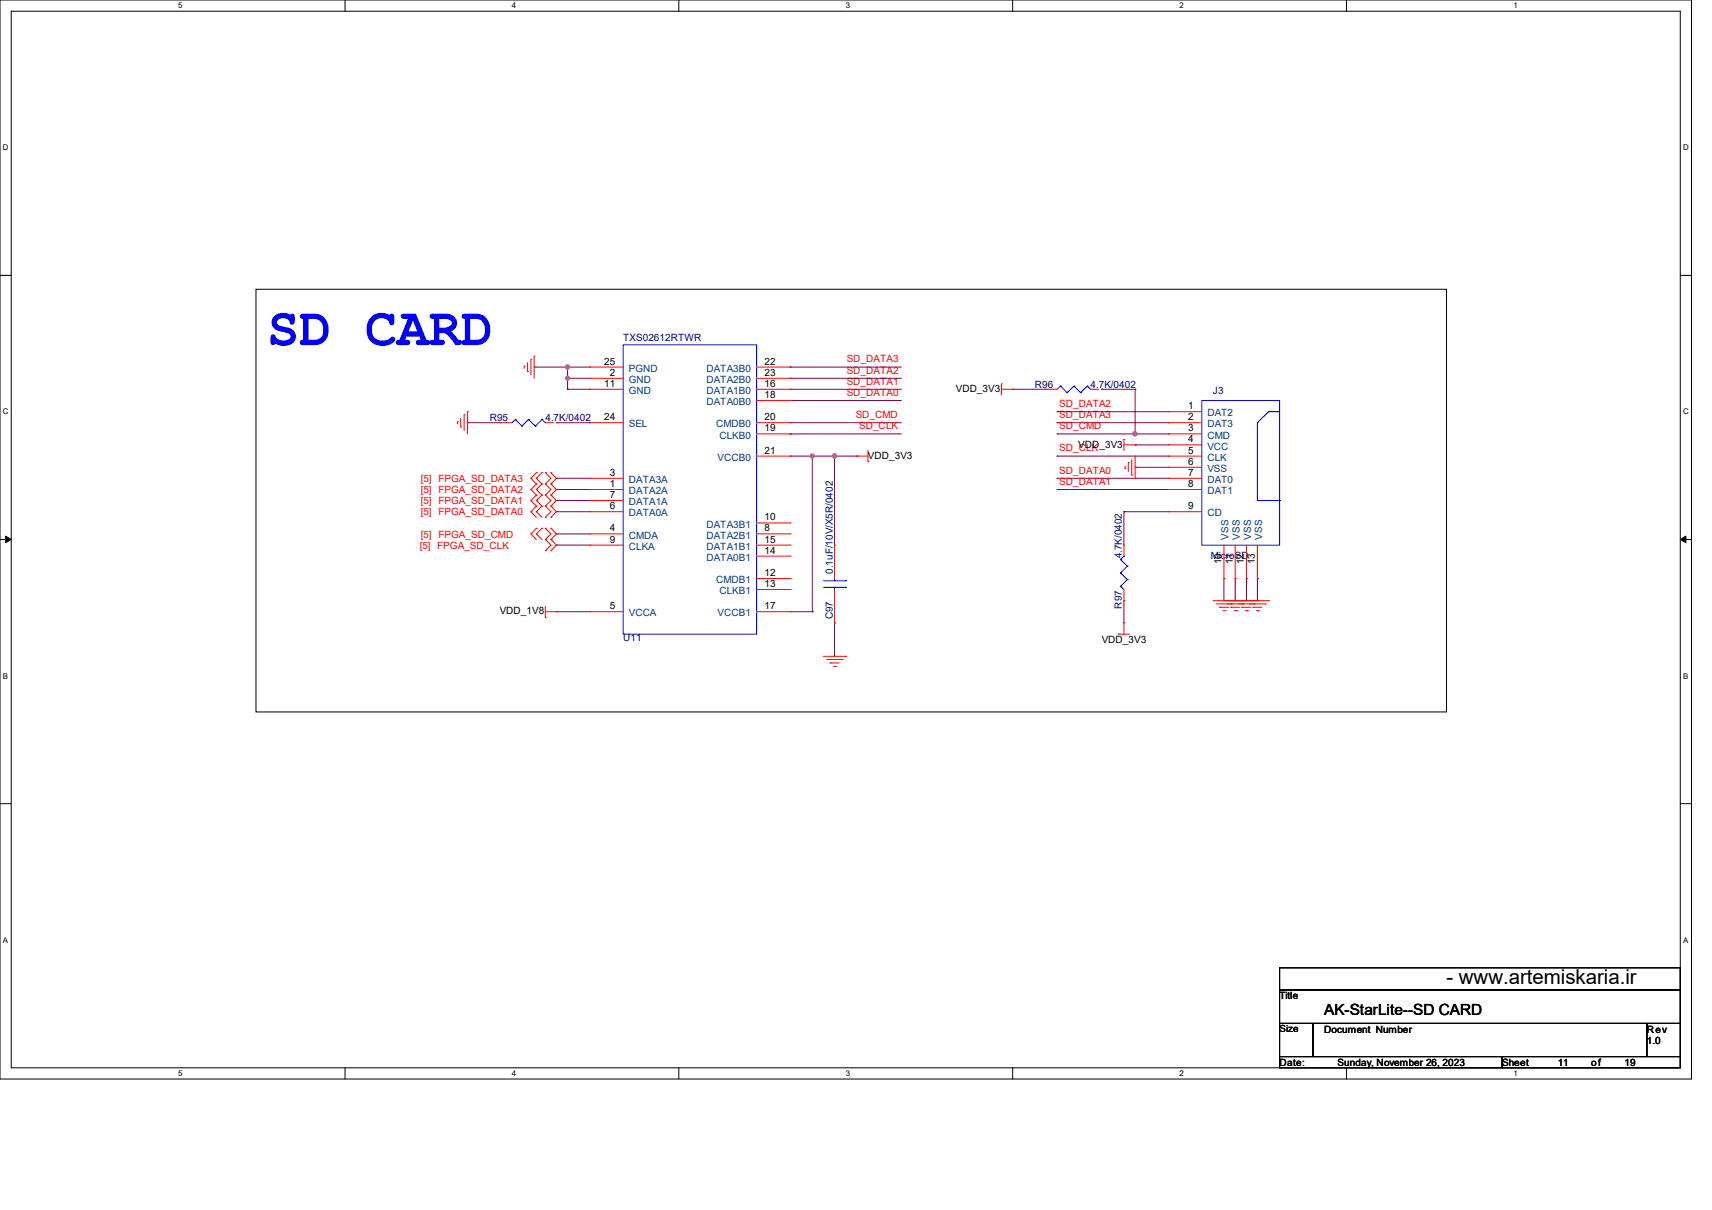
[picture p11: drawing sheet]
<svg xmlns="http://www.w3.org/2000/svg" width="297mm" height="210mm" viewBox="0 0 297 210" stroke-linecap="round" stroke-linejoin="round" font-family="sans-serif">
<path d="M0 0h293.5v187.3h-293.5zM1.9 1.9h289.6v183.4h-289.6z" fill="none" stroke="#000" stroke-width=".17"/>
<g fill="#fff">
<path d="M30.9 .2h.8v1.5h-.8z"/>
<path d="M30.9 185.5h.8v1.6h-.8z"/>
</g>
<path d="M59.9 0v1.9M59.9 185.3v2" fill="none" stroke="#000" stroke-width=".17"/>
<g fill="#fff">
<path d="M88.8 .2h.8v1.5h-.8z"/>
<path d="M88.8 185.5h.8v1.6h-.8z"/>
</g>
<path d="M117.8 0v1.9M117.8 185.3v2" fill="none" stroke="#000" stroke-width=".17"/>
<g fill="#fff">
<path d="M146.7 .2h.8v1.5h-.8z"/>
<path d="M146.7 185.5h.8v1.6h-.8z"/>
</g>
<path d="M175.7 0v1.9M175.7 185.3v2" fill="none" stroke="#000" stroke-width=".17"/>
<g fill="#fff">
<path d="M204.6 .2h.8v1.5h-.8z"/>
<path d="M204.6 185.5h.8v1.6h-.8z"/>
</g>
<path d="M233.6 0v1.9M233.6 185.3v2" fill="none" stroke="#000" stroke-width=".17"/>
<g fill="#fff">
<path d="M262.6 .2h.7v1.5h-.7z"/>
<path d="M262.6 185.5h.7v1.6h-.7z"/>
<path d="M.5 24.8h1v1.6h-1z"/>
<path d="M292 24.8h1v1.6h-1z"/>
<path d="M.5 70.7h1v1.5h-1z"/>
<path d="M292 70.7h1v1.5h-1z"/>
</g>
<path d="M0 47.8h1.9M291.5 47.8h2" fill="none" stroke="#000" stroke-width=".17"/>
<g fill="#fff">
<path d="M.5 116.5h.9v1.6h-.9z"/>
<path d="M292 116.5h.9v1.6h-.9z"/>
</g>
<path d="M0 93.6h1.9M291.5 93.6h2" fill="none" stroke="#000" stroke-width=".17"/>
<path d="M1 93l.9 .6-.9 .6zM291.5 93.6l1-.6v1.2z" fill="#000" stroke="#000" stroke-width=".17"/>
<g fill="#fff">
<path d="M.5 162.4h.9v1.5h-.9z"/>
<path d="M292 162.4h.9v1.5h-.9z"/>
</g>
<path d="M44.4 50.2h206.6v73.4h-206.6zM0 139.5h1.9M291.5 139.5h2M222 168h69.5v3.8h-69.5zM222 171.8h69.5v5.8h-69.5zM222 177.6h5.8v5.8h-5.8zM227.8 177.6h57.9v5.8h-57.9zM285.7 177.6h5.8v5.8h-5.8zM222 183.4h38.6v1.9h-38.6zM260.6 183.4h30.9v1.9h-30.9z" fill="none" stroke="#000" stroke-width=".17"/>
<g fill="none" stroke="#800040" stroke-width=".17">
<path d="M81.1 73.4h.1M81.1 73.4h5.8M92.7 63.7h.1M92.7 63.7h9.6M96.5 73.4h.1M96.5 73.4h6M98.5 63.7h.1M98.5 67.6h.1M98.5 65.7h.1M98.5 67.6h3.8M98.5 65.7h3.8M98.5 63.7v3.9"/>
<path d="M137.1 73.4h.1M137.1 63.7h.1M137.1 67.6h.1M137.1 69.5h.1M137.1 65.7h.1M137.1 75.3h.1M137.1 67.6h19.3M137.1 73.4h19.3M137.1 75.3h19.3M137.1 79.2h11.6M137.1 63.7h19.3M137.1 69.5h19.3"/>
<path d="M137.1 65.7h19.3M140.9 79.2h.1M140.9 79.2v27M144.8 79.2h.1M144.8 79.2v15.4M148.7 79.2h.1M175.7 67.6h.1M175.7 67.6h5.8M183.4 73.4h.1M183.4 75.3h.1M183.4 79.2h.1M183.4 71.5h.1"/>
<path d="M183.4 73.4h19.3M183.4 75.3h19.3M183.4 79.2h19.3M183.4 71.5h19.3M191.1 67.6h.1M191.1 67.6h6M196.9 77.2h.1M196.9 67.6h.1M196.9 75.3h.1M196.9 77.2h5.8M196.9 67.6v7.7M96.5 85h.1"/>
<path d="M96.5 88.8h.1M96.5 83h.1M96.5 94.6h.1M96.5 92.7h.1M96.5 86.9h.1M96.5 88.8h5.8M96.5 83h5.8M96.5 85h5.8M96.5 94.6h5.8M96.5 92.7h5.8M96.5 86.9h5.8M183.4 83h.1"/>
<path d="M183.4 85h.1M183.4 83h19.3M183.4 85h19.3M195 88.8h.1M195 88.8h7.7M195 88.8v5.8M196.9 81.1h.1M196.9 81.1h5.8M96.5 106.2h.1M96.5 106.2h5.8M137.1 106.2h3.8M140.9 106.2h.1"/>
<path d="M144.8 108.1h.1M144.8 108.1v5.8M195 104.3h.1M195 104.3v3.8M212.3 100.4h.1M212.3 100.4v3.9M214.3 100.4h.1M214.3 100.4v3.9M216.2 100.4h.1M216.2 100.4v3.9M218.1 100.4h.1M218.1 100.4v3.9"/>
</g>
<g fill="#f0f" stroke="#f0f" stroke-width=".17">
<circle cx="196.9" cy="75.3" r=".38"/>
<circle cx="98.4" cy="65.6" r=".36"/>
<circle cx="98.4" cy="63.7" r=".36"/>
<circle cx="140.9" cy="79.1" r=".36"/>
<circle cx="144.8" cy="79.1" r=".38"/>
</g>
<g fill="none" stroke="#f00" stroke-width=".17">
<path d="M79.4 73.2h.1M79.4 73.2v.4M79.9 74.1h.1M79.9 72.6v1.5M80.5 72h.1M80.5 72v2.7M81.1 71.5h.1M81.1 71.5v3.8M86.9 73.4h1.9M86.9 73.4h.1M90.9 63.5h.1M90.9 63.5v.4"/>
<path d="M91.5 64.5h.1M91.5 62.9v1.6M92.1 62.4h.1M92.1 62.4v2.7M92.7 61.8h.1M92.7 61.8v3.9M94.6 73.4h1.5M96.5 73.4h.1M102.3 65.7h.1M102.3 67.6h.1M102.3 73.4h.1M102.3 63.7h.1"/>
<path d="M102.3 67.6h5.8M102.3 65.7h5.8M102.3 73.4h5.8M102.3 63.7h5.8M131.3 67.6h5.8M131.3 79.2h5.8M131.3 65.7h5.8M131.3 69.5h5.8M131.3 75.3h5.8M131.3 73.4h5.8M131.3 63.7h5.8M137.1 67.6h.1"/>
<path d="M137.1 69.5h.1M137.1 75.3h.1M137.1 73.4h.1M137.1 79.2h.1M137.1 63.7h.1M137.1 65.7h.1M148.7 79.2h.1M148.7 79.2h1.9M150.6 78.2v1.9M173.7 66.6h.1M173.7 67.6h2M173.7 66.6v1.9"/>
<path d="M175.7 67.6h.1M181.5 67.6h1.9M181.5 67.6h.1M189.2 67.6h1.4M191.1 67.6h.1M195 76.3h.1M195 76.3v1.9M195 77.2h1.9M196.3 79.8v2.7M196.9 77.2h.1M196.9 79.2v3.8M202.7 71.5h.1"/>
<path d="M202.7 73.4h.1M202.7 75.3h.1M202.7 77.2h.1M202.7 79.2h.1M202.7 77.2h5.8M202.7 79.2h5.8M202.7 75.3h5.8M202.7 73.4h5.8M202.7 71.5h5.8M92.1 83h.1M92.1 86.9h.1M92.1 85h.1"/>
<path d="M92.1 92.7h.1M92.1 88.8h.1M92.1 83l.9 1M92.1 86.9l.9 .9M92.1 85l.9 .9M92.1 92.7l.9 .9M92.1 88.8l.9 1M93 83h.1M93 82h.1M93 86.9h.1M93 85.9h.1M93 85h.1"/>
<path d="M93 84h.1M93 92.7h.1M93 91.7h.1M93 88.8h.1M93 87.8h.1M93 83l1 1M93 82l-.9 1M93 86.9l1 .9M93 85.9l-.9 1M93 85l1 .9M93 84l-.9 1M93 92.7l1 .9"/>
<path d="M93 91.7l-.9 1M93 88.8l1 1M93 87.8l-.9 1M94 82h.1M94 85.9h.1M94 84h.1M94 91.7h.1M94 87.8h.1M94 82l-1 1M94 85.9l-1 1M94 84l-1 1M94 91.7l-1 1"/>
<path d="M94 87.8l-1 1M94.6 95.6h.1M94.6 93.6h.1M94.6 84h.1M94.6 82h.1M94.6 87.8h.1M94.6 85.9h.1M94.6 91.7h.1M94.6 89.8h.1M94.6 93.6l1 1-1 1M94.6 82l1 1-1 1M94.6 85.9l1 1-1 .9"/>
<path d="M94.6 84l1 1-1 .9M94.6 91.7l1 1-1 .9M94.6 87.8l1 1-1 1M95.6 93.6h.1M95.6 95.6h.1M95.6 82h.1M95.6 84h.1M95.6 85.9h.1M95.6 87.8h.1M95.6 91.7h.1M95.6 89.8h.1M95.6 93.6l.9 1-.9 1"/>
<path d="M95.6 82l.9 1-.9 1M95.6 85.9l.9 1-.9 .9M95.6 84l.9 1-.9 .9M95.6 91.7l.9 1-.9 .9M95.6 87.8l.9 1-.9 1M102.3 85h.1M102.3 83h.1M102.3 92.7h.1M102.3 88.8h.1M102.3 86.9h.1M102.3 94.6h.1M102.3 85h5.8"/>
<path d="M102.3 83h5.8M102.3 92.7h5.8M102.3 88.8h5.8M102.3 86.9h5.8M102.3 94.6h5.8M131.3 92.7h5.8M131.3 94.6h5.8M131.3 90.8h5.8M131.3 96.5h5.8M137.1 92.7h.1M137.1 90.8h.1M137.1 96.5h.1"/>
<path d="M137.1 94.6h.1M144.8 94.6h.1M144.8 94.6v5.8M150.6 80.1h.1M195 94.6h.1M195 94.6v1.9M195.2 81.3h.1M195.2 80.9v.4M195.7 80.3h.1M195.7 80.3v1.6M196.3 82.5h.1M196.9 83h.1"/>
<path d="M202.7 81.1h.1M202.7 83h.1M202.7 85h.1M202.7 88.8h.1M202.7 85h5.8M202.7 83h5.8M202.7 88.8h5.8M202.7 81.1h5.8M212.3 94.6v5.8M214.3 94.6v5.8M216.2 94.6v5.8M218.1 94.6v5.8"/>
<path d="M94.6 107.1h.1M94.6 106.2h1.9M94.6 105.2v1.9M96.5 106.2h.1M102.3 106.2h.1M102.3 106.2h5.8M131.3 106.2h5.8M131.3 100.4h5.8M131.3 102.3h5.8M137.1 100.4h.1M137.1 102.3h.1M137.1 106.2h.1"/>
<path d="M142.9 113.9h3.8M143.4 114.5h2.7M144 115.1h.1M144 115.1h1.6M144.6 115.7h.4M144.8 108.1h.1M144.8 102.3v5.8M145 115.7h.1M146.1 114.5h.1M146.7 113.9h.1M194 110.1h.1M194 110.1h2"/>
<path d="M195 108.1h.1M195 104.3h.1M195 102.3v2M195 108.1v2M210.4 104.3h9.7M211 104.8h8.5M211.6 105.4h.1M211.6 105.4h1.5M212.2 106h.4M212.3 100.4h.1M212.6 106h.1M213.5 105.4h.1"/>
<path d="M213.5 105.4h1.6M213.7 104.8h.1M214.1 106h.4M214.3 104.3h.1M214.3 100.4h.1M214.5 106h.1M215.4 105.4h.1M215.4 105.4h1.6M215.6 104.8h.1M216 106h.4M216.2 104.3h.1M216.2 100.4h.1"/>
<path d="M216.4 106h.1M217.4 105.4h.1M217.4 105.4h1.5M217.6 104.8h.1M218 106h.4M218.1 104.3h.1M218.1 100.4h.1M218.4 106h.1M219.5 104.8h.1M220.1 104.3h.1"/>
</g>
<g fill="none" stroke="#00f" stroke-width=".17">
<path d="M108.1 59.9h23.2v50.2h-23.2zM89.4 72.8h.1M89.4 72.8l-.6 .6M89.4 72.8l1.2 1.2M90.6 74h.1M91.7 72.8h.1M91.7 72.8l-1.1 1.2M91.7 72.8l1.2 1.2M92.9 74h.1M94 72.8h.1M94 72.8l-1.1 1.2M94 72.8l.6 .6"/>
<path d="M94.6 73.4h.1M184 67h.1M184 67l-.6 .6M184 67l1.1 1.2M185.1 68.2h.1M186.3 67h.1M186.3 67l-1.2 1.2M186.3 67l1.2 1.2M187.5 68.2h.1M188.6 67h.1M188.6 67l-1.1 1.2M188.6 67l.6 .6"/>
<path d="M189.2 67.6h.1M208.5 69.5h13.5v25.1h-13.5zM218.1 73.4h.1M218.1 73.4v13.5M220.1 71.5h.1M220.1 71.5h1.9M220.1 71.5l-2 1.9M194.4 99.4h.1M194.4 97.1h.1M194.4 99.4l1.2 1.2M194.4 97.1l1.2 1.2M195 96.5h.1"/>
<path d="M195 96.5l-.6 .6M195.6 98.3h.1M195.6 98.3l-1.2 1.1M218.1 86.9h.1M218.1 86.9h3.9M222 86.9h.1M142.9 100.8h3.8M142.9 101.9h3.8M144.8 100.8h.1M144.8 101.9h.1M144.8 100.4v.4M144.8 101.9v.4"/>
<path d="M146.7 100.8h.1M146.7 101.9h.1M194.4 101.8h.1M194.4 101.8l.6 .5M195.6 100.6h.1M195.6 100.6l-1.2 1.2"/>
</g>
<text font-size="9.2" fill="#00f" x="46.4" y="59.9">SD CARD</text>
<text font-size="3.6" x="251" y="170.8">- www.artemiskaria.ir</text>
<text font-size="2.7" x="229.7" y="176.1">AK-StarLite--SD CARD</text>
<g font-size="1.7" fill="#000080">
<text x="108.1" y="59.1">TXS02612RTWR</text>
<text x="179.5" y="67.3">R96</text>
<text x="189.2" y="67.3">4.7K/0402</text>
<text x="210.4" y="68.4">J3</text>
<text x="85" y="73.1">R95</text>
<text x="94.6" y="73.1">4.7K/0402</text>
<text x="144.5" y="99.6" transform="rotate(-90 144.5 99.6)">0.1uF/10V/X5R/0402</text>
<text x="194.6" y="96.9" transform="rotate(-90 194.6 96.9)">4.7K/0402</text>
<text x="210.1" y="97">MicroSD</text>
<text x="144.5" y="107.5" transform="rotate(-90 144.5 107.5)">C97</text>
<text x="194.6" y="105.6" transform="rotate(-90 194.6 105.6)">R97</text>
<text x="108.1" y="111.2">U11</text>
</g>
<g font-size="1.7">
<text x="104.8" y="63.3">25</text>
<text x="105.8" y="65.2">2</text>
<text x="132.6" y="63.3">22</text>
<text x="132.6" y="65.2">23</text>
<text x="104.8" y="67.1">11</text>
<text x="132.6" y="67.1">16</text>
<text x="132.6" y="69.1">18</text>
<text x="165.8" y="68">VDD_3V3</text>
<text x="206.2" y="71">1</text>
<text x="104.8" y="72.9">24</text>
<text x="132.6" y="74.9">19</text>
<text x="132.6" y="72.9">20</text>
<text x="187.1" y="77.7">VDD_3V3</text>
<text x="206.2" y="72.9">2</text>
<text x="206.2" y="74.9">3</text>
<text x="206.2" y="76.8">4</text>
<text x="105.8" y="82.6">3</text>
<text x="132.6" y="78.7">21</text>
<text x="150.6" y="79.6">VDD_3V3</text>
<text x="206.2" y="78.7">5</text>
<text x="206.2" y="80.7">6</text>
<text x="206.2" y="82.6">7</text>
<text x="105.8" y="84.5">1</text>
<text x="105.8" y="88.4">6</text>
<text x="105.8" y="86.4">7</text>
<text x="206.2" y="84.5">8</text>
<text x="206.2" y="88.4">9</text>
<text x="105.8" y="92.2">4</text>
<text x="105.8" y="94.2">9</text>
<text x="132.6" y="92.2">8</text>
<text x="132.6" y="90.3">10</text>
<text x="132.6" y="94.2">15</text>
<text x="132.6" y="100">12</text>
<text x="132.6" y="101.9">13</text>
<text x="132.6" y="96.1">14</text>
<text x="211.9" y="97.9" transform="rotate(-90 211.9 97.9)">10</text>
<text x="213.9" y="97.9" transform="rotate(-90 213.9 97.9)">11</text>
<text x="215.8" y="97.9" transform="rotate(-90 215.8 97.9)">12</text>
<text x="217.7" y="97.9" transform="rotate(-90 217.7 97.9)">13</text>
<text x="86.7" y="106.6">VDD_1V8</text>
<text x="105.8" y="105.7">5</text>
<text x="132.6" y="105.7">17</text>
<text x="191.1" y="111.7">VDD_3V3</text>
<text x="222" y="173.4">Title</text>
<text x="222" y="179.2">Size</text>
<text x="229.7" y="179.2">Document Number</text>
<text x="285.7" y="179.2">Rev</text>
<text x="222" y="185">Date:</text>
<text x="232.1" y="185">Sunday, November 26, 2023</text>
<text x="260.6" y="185">Sheet</text>
<text x="270.2" y="185">11</text>
<text x="276.1" y="185">of</text>
<text x="281.8" y="185">19</text>
<text x="285.7" y="181.1">1.0</text>
</g>
<g font-size="1.7" fill="#004080">
<text x="109.1" y="64.5">PGND</text>
<text x="122.6" y="64.5">DATA3B0</text>
<text x="109.1" y="66.5">GND</text>
<text x="109.1" y="68.4">GND</text>
<text x="122.6" y="68.4">DATA1B0</text>
<text x="122.6" y="70.3">DATA0B0</text>
<text x="122.6" y="66.5">DATA2B0</text>
<text x="109.1" y="74.2">SEL</text>
<text x="124.2" y="74.2">CMDB0</text>
<text x="124.8" y="76.1">CLKB0</text>
<text x="209.5" y="72.3">DAT2</text>
<text x="209.5" y="74.2">DAT3</text>
<text x="209.5" y="76.1">CMD</text>
<text x="109.1" y="83.8">DATA3A</text>
<text x="124.5" y="80">VCCB0</text>
<text x="209.5" y="78">VCC</text>
<text x="209.5" y="80">CLK</text>
<text x="209.5" y="81.9">VSS</text>
<text x="209.5" y="83.8">DAT0</text>
<text x="109.1" y="85.8">DATA2A</text>
<text x="109.1" y="89.6">DATA0A</text>
<text x="109.1" y="87.7">DATA1A</text>
<text x="209.5" y="85.8">DAT1</text>
<text x="209.5" y="89.6">CD</text>
<text x="109.1" y="93.5">CMDA</text>
<text x="109.1" y="95.4">CLKA</text>
<text x="122.6" y="93.5">DATA2B1</text>
<text x="122.6" y="91.6">DATA3B1</text>
<text x="122.6" y="95.4">DATA1B1</text>
<text x="213.1" y="93.6" transform="rotate(-90 213.1 93.6)">VSS</text>
<text x="215.1" y="93.6" transform="rotate(-90 215.1 93.6)">VSS</text>
<text x="217" y="93.6" transform="rotate(-90 217 93.6)">VSS</text>
<text x="218.9" y="93.6" transform="rotate(-90 218.9 93.6)">VSS</text>
<text x="122.6" y="97.3">DATA0B1</text>
<text x="124.2" y="101.2">CMDB1</text>
<text x="109.1" y="107">VCCA</text>
<text x="124.5" y="107">VCCB1</text>
<text x="124.8" y="103.1">CLKB1</text>
</g>
<g font-size="1.7" fill="#f00">
<text x="146.9" y="62.9">SD_DATA3</text>
<text x="146.9" y="64.9">SD_DATA2</text>
<text x="146.9" y="66.8">SD_DATA1</text>
<text x="146.9" y="68.7">SD_DATA0</text>
<text x="183.8" y="70.7">SD_DATA2</text>
<text x="148.5" y="72.6">SD_CMD</text>
<text x="149.1" y="74.5">SD_CLK</text>
<text x="183.8" y="72.6">SD_DATA3</text>
<text x="183.8" y="74.5">SD_CMD</text>
<text x="73" y="83.6">[5] FPGA_SD_DATA3</text>
<text x="183.8" y="78.4">SD_CLK</text>
<text x="183.8" y="82.2">SD_DATA0</text>
<text x="73" y="87.5">[5] FPGA_SD_DATA1</text>
<text x="73" y="85.6">[5] FPGA_SD_DATA2</text>
<text x="73" y="89.4">[5] FPGA_SD_DATA0</text>
<text x="183.8" y="84.2">SD_DATA1</text>
<text x="72.8" y="95.2">[5] FPGA_SD_CLK</text>
<text x="73" y="93.3">[5] FPGA_SD_CMD</text>
</g>
<g font-size="1.4">
<text x="30.9" y="1.4">5</text>
<text x="88.8" y="1.4">4</text>
<text x="146.7" y="1.4">3</text>
<text x="204.6" y="1.4">2</text>
<text x="262.6" y="1.4">1</text>
<text x=".5" y="26.1">D</text>
<text x="292" y="26.1">D</text>
<text x=".5" y="71.9">C</text>
<text x="292" y="71.9">C</text>
<text x=".5" y="117.8">B</text>
<text x="292" y="117.8">B</text>
<text x=".5" y="163.6">A</text>
<text x="292" y="163.6">A</text>
<text x="30.9" y="186.8">5</text>
<text x="88.8" y="186.8">4</text>
<text x="146.7" y="186.8">3</text>
<text x="204.6" y="186.8">2</text>
<text x="262.6" y="186.8">1</text>
</g>
</svg>
